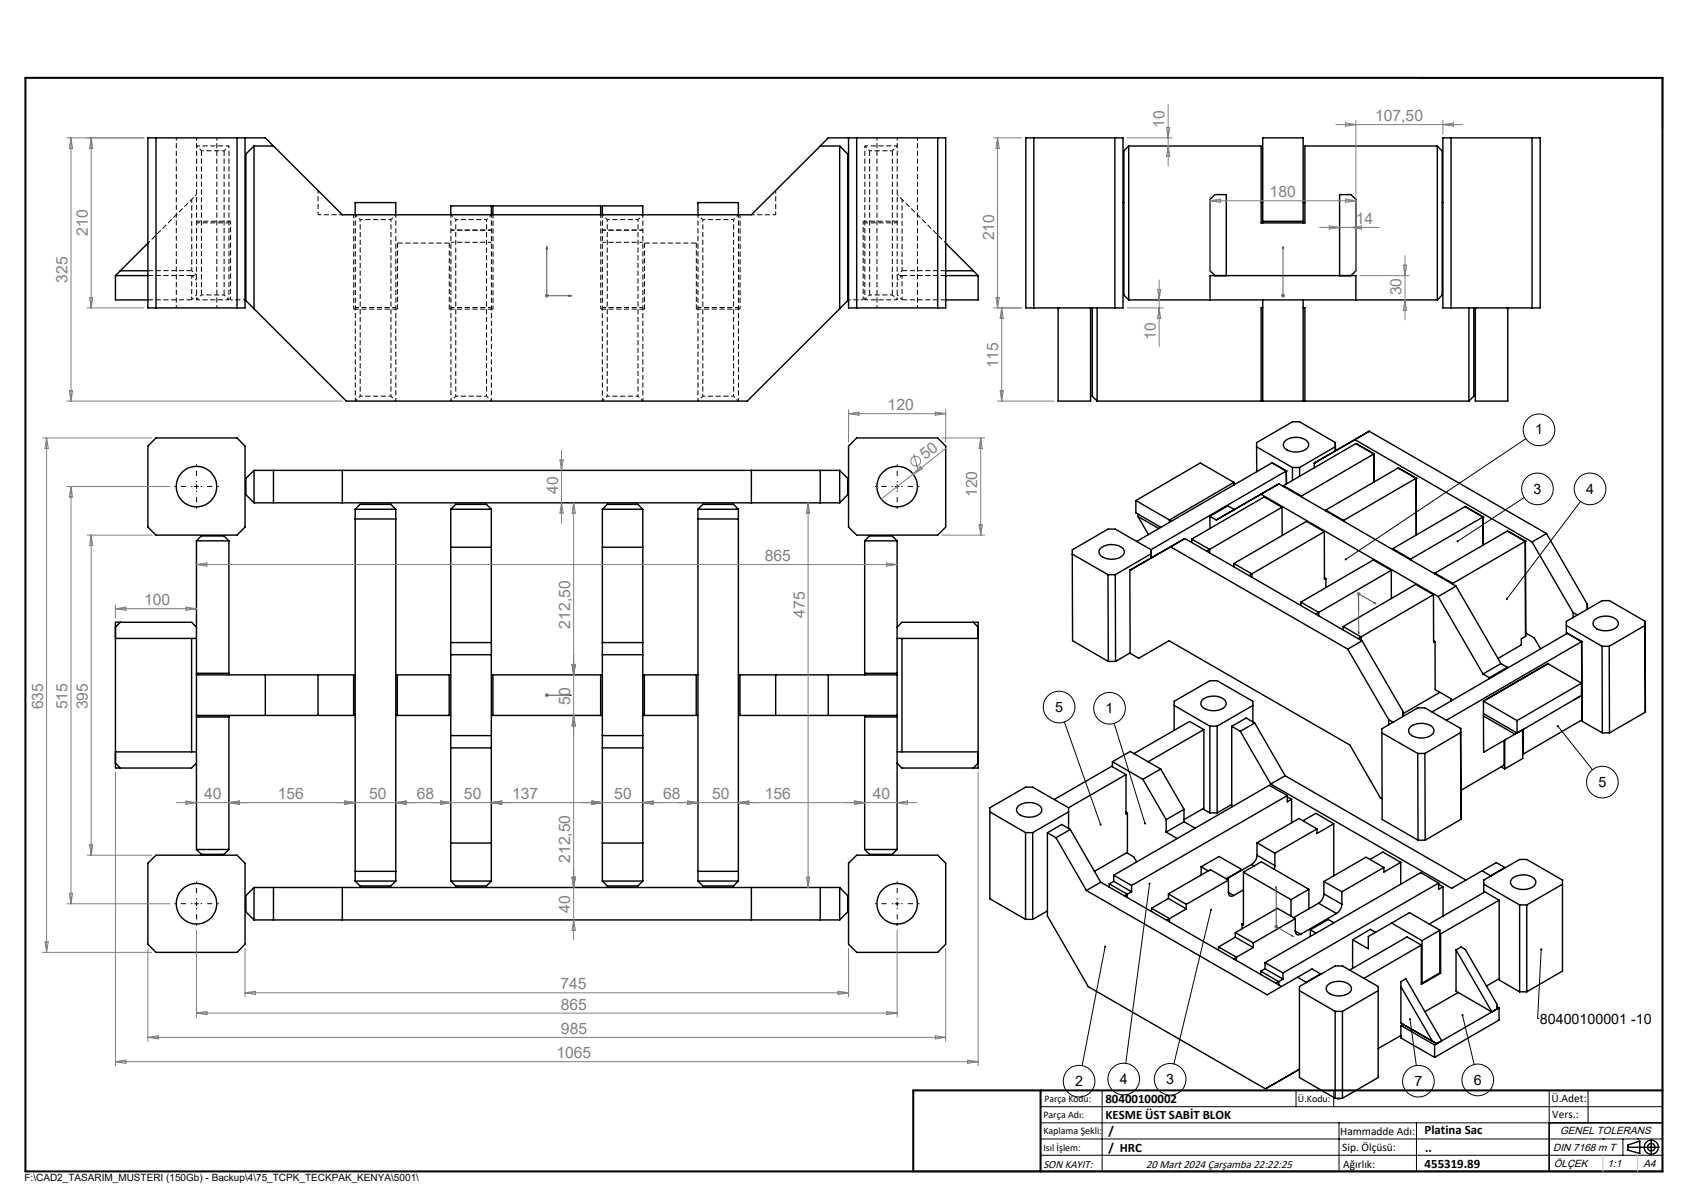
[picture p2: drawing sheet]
<svg xmlns="http://www.w3.org/2000/svg" width="420mm" height="297mm" viewBox="0 0 420 297" stroke-linecap="round" stroke-linejoin="round" font-family="sans-serif">
<g fill="none" stroke="#000" stroke-width=".35">
<path d="M350.2 19.2h60.3v12.6M38.5 34v42M58.5 34v42M60.5 34v42h-24v-42h29l19 19h101l17-16.9M62.7 36.1l-2 1.9v36.2M62.7 36.1v40.1M62.7 36.1h4.8M202.5 36.1h4.8M207.3 36.1l2 1.9v36.2M207.3 36.1v40.1M209.5 34v42h24v-42h-29l-2 2.1M211.5 34v42"/>
<path d="M231.5 34v42M253.3 34h24v42h-24zM255.3 34v42M275.3 34v42M278.7 36.1h32.7v18.9h10.8v-18.9h32.7M278.7 36.1l-1.2 1.1v35.6l1.2 1.2M278.7 36.1v37.9M354.9 36.1v37.9M354.9 36.1l1.2 1.1v35.6l-1.2 1.2M356.3 34h24v42h-24zM358.3 34v42M378.3 34v42"/>
<path d="M87.7 53v-3h10v3M111.3 53v-2.2h10v2.2M121.7 53v-2.2h26.6v2.2M148.7 53v-2.2h10v2.2M172.3 53v-3h10v3M277.3 50h.2M311.4 50h.4M311.8 55v-21h10v21M311.8 54.6h10M321.8 50h.4M356.1 50h.2M28.5 68v6h8"/>
<path d="M28.5 68h8M29.7 66.8h6.8M36.5 60l-8 8M60.5 74l.2 .2M60.7 74.2l24.8 24.8h99l22.8-22.8M209.3 74.2l-2 2M209.5 74l-.2 .2M233.5 66.8h6.8M233.5 60l8 8M233.5 68h8M241.5 68v6h-8M261.3 76v23h8v-23"/>
<path d="M261.5 76l-.2 .2M269.1 76l.2 .2M269.7 76v21.8l1.2 1.2M270.9 76v23M278.7 74h76.2M298.8 74v-6h36v6M300 68l-1.2-1.2v-17.6l1.2-1.2h2.8v20M311.8 75.9h-.4v23.1h-40.5M311.8 74v25h10v-25M321.8 75.9h.4v23.1h40.5M330.8 68v-20h2.8l1.2 1.2v17.6l-1.2 1.2M362.7 76v23"/>
<path d="M363.9 76v21.8l-1.2 1.2M364.3 76v23h8v-23M364.5 76l-.2 .2M372.1 76l.2 .2M36.5 110.1l2-2h20l2 2v20l-2 2h-20l-2-2zM62.7 116.1h144.6M62.7 116.1l-2 2v4l2 2M62.7 116.1v8M67.5 116.1v8M84.5 116.1v8M185.5 116.1v8M202.5 116.1v8"/>
<path d="M207.3 116.1l2 2v4l-2 2M207.3 116.1v8M209.5 110.1l2-2h20l2 2v20l-2 2h-20l-2-2zM304.7 119.1v.6M304.7 119.1l-16 9.3M304.7 119.1l-8.3-4.8-15.9 9.3M310.3 110.3l8.8 5.1M310.3 110.3v6.1M314.1 114.3l-33.4 19.4M314.1 114.3l3.5 2M314.1 114.3l1 .6M315.8 119.4l-15.5 9"/>
<path d="M315.8 119.4l-4.4 2.6 43.7 25.3M315.8 119.4l43.7 25.3M316.9 119.9l4.4 2.6M316.9 119.9v.2M317.1 109.1a4.2 4.2 0 0 1 5.9 .2 1.8 1.8 0 0 1-1.8 2.1 3.8 3.8 0 0 1-4.3-1.3v-.4zM317.6 116.3h.1M317.6 116.3l-33.4 19.4M317.6 116.3v3.2M319.1 115.4v3.2M319.1 115.4h1.8M320.9 115.4v2.2M324.5 114.3h.1"/>
<path d="M324.5 114.3v1.2M329.7 109.3v1M329.7 110.3l-8.8 5.1M329.7 109.3l-8.8-5.2h-1.8l-8.8 5.2v1M329.7 109.3v2v-1M334.8 109.5l4.4 2.6M334.8 109.5l-17.9 10.4M334.8 109.5l4.4 2.5M338.1 106.5l-13.6 7.8M338.1 106.5l-3.6 2 43.8 25.3M338.1 106.5l43.7 25.2M339.2 112.1l-17.9 10.4"/>
<path d="M339.2 112l.1 7M339.2 112v.1M345.2 115.5l4.5 2.6M345.2 115.5l-17.9 10.4M349.7 118.1h.1M349.7 118.1l-17.9 10.4M349.7 118.1v14M48.5 133.5h8M48.5 133.5l1.2-1.2h5.6l1.2 1.2M48.5 133.5v76.2M56.5 133.5v33.1M62.7 124.1h144.6"/>
<path d="M87.7 128.1h10M87.7 125.7v91.8M87.7 125.7h10M87.7 125.7l1.2-1.2h7.6l1.2 1.2M97.7 125.7v91.8M111.3 125.7h10M111.3 125.7l1.2-1.2h7.6l1.2 1.2M111.3 125.7v32.9M111.3 135.1h10M121.3 125.7v32.9M148.7 125.7h10M148.7 125.7l1.2-1.2h7.6l1.2 1.2"/>
<path d="M148.7 135.1h10M148.7 125.7v32.9M158.7 125.7v32.9M172.3 128.1h10M172.3 125.7h10M172.3 125.7l1.2-1.2h7.6l1.2 1.2M172.3 125.7v91.8M182.3 125.7v91.8M213.5 133.5h8M213.5 133.5l1.2-1.2h5.6l1.2 1.2M213.5 133.5v33.1M221.5 133.5v76.2"/>
<path d="M264.8 136.8l8.8 5.1M264.8 136.8v21.4l8.8 5.1M271.8 135.4a4.3 4.3 0 0 1 5.6 .2 1.56 1.56 0 0 1-1.4 2.2 3.9 3.9 0 0 1-4.6-1.2v-.6zM280.5 123.6l8.2 4.8M280.5 123.6v3l6.2 3.6M281 127.5l5.1 3M281 126.9v.6M281 127.5l2.6 4.5M284.2 135.7l-8.8-5.1h-1.8l-8.8 5.1v1.1M284.2 135.7v2.1M284.2 136.7l-8.8 5.2M288.7 128.4v.6"/>
<path d="M288.7 128.4l.6 .3M294.3 133.1l4.4 2.5M294.3 133.1v.8M298.7 135.6v.9M298.7 135.6l-.7 .5M298.7 127.5l4.5-2.6 1.6 .9-4.5 2.6M298.7 127.5l.1 3M298.7 127.5l1.6 .9M304.7 139.1v.8M304.7 139.1l4.4 2.6M316.5 125.2l.1 7M316.5 125.2l-17.8 10.4"/>
<path d="M316.5 125.2l-4.4-2.5-17.8 10.4M321.3 122.5v.2M327 131.3l-4.4-2.6-17.9 10.4M327 131.3v11.7l.4-.2M327 131.3l-17.9 10.4M327.3 125.9l4.5 2.6M327.3 125.9v.2M331.8 128.5v.2M343.9 135.5l4.4 2.5M343.9 135.5v.2M348.3 138v.3M361.8 125.1l4.4 2.5"/>
<path d="M361.8 125.1l-17.9 10.4M366.2 127.6h.1M366.2 127.6l-17.9 10.4M366.2 127.6v7M372.2 131.1l4.4 2.5M372.2 131.1l-17.9 10.4M372.2 131.1l1.1 .6M376.6 133.6h.1M376.6 133.6l-17.9 10.4M376.6 133.6l.1 23.5M378.3 133.8l10.1 17.4M381.8 131.7l-3.5 2.1"/>
<path d="M381.8 131.7l10.1 17.5v1.2M28.5 157.6h20M29.7 153.6l-1.2 1.2M47.3 157.6v28M48.5 154.8l-1.2-1.2h-18.8v36h18.8l1.2-1.2M111.3 158.6v3M111.3 158.6h10M121.3 158.6v3M148.7 158.6v3M148.7 158.6h10M158.7 158.6v3M221.5 154.8l1.2-1.2h18.8v36h-18.8l-1.2-1.2"/>
<path d="M221.5 157.6h20M222.7 157.6v28M240.3 153.6l1.2 1.2M273.6 141.9h1.8M273.6 141.9v21.4M275.4 141.9v21.4M279 140.8h.1M279 140.8v20.5l2.2 1.2 7.4-4.3 44.7 25.7 7.5 13.1 .5 .2M279 140.8l10-5.8 43.8 25.3M279 140.8l13.6-7.8 43.7 25.2M309.1 141.7v.8M309.1 141.7l-.7 .4"/>
<path d="M321.2 148.7l4.4 2.5M321.2 148.7v.8M325.6 151.2v.8M325.6 151.2l-.7 .4M327 142.6l.4 .2M327.4 142.8v2.3M331.6 154.7l4.5 2.5M331.6 154.7v.8M336.1 157.2l-.7 .5M336.1 157.2v.8M336.3 158.2l-3.5 2.1M336.3 158.2l10.1 17.4v1.3"/>
<path d="M343.5 140.8l-4.4-2.5-17.9 10.4M343.5 140.8l-17.9 10.4M343.5 140.8v7M353.9 146.8l-4.4-2.5-17.9 10.4M353.9 146.8l-17.8 10.4M353.9 146.8l.1 11.8 .3-.2M354 158.2l.3 .2M354.3 141.5l4.4 2.5M354.3 141.5v.2M354.3 158.4l.1 11.8 3.9 2.3v.6M355.1 147.3l11.1 19.1M358.7 144v.2"/>
<path d="M359.5 144.7l-4.4 2.6M359.5 144.7l11.1 19.1M376.7 156.2l2.1 1.3 1.6 2.7M376.7 157.1l-1.1 .6v1.5l-5.7 3.4M376.7 155.9v1.2M386.8 154.4l8.8 5.2M387 156.3l3.5 2.1M387 156.3l-33.4 19.5M388.4 151.2l1.1 .6M388.4 151.2v1.3M390.5 158.4h.1M390.5 158.4l-33.4 19.4"/>
<path d="M390.5 158.4l.1 19.3M393.7 153a4.2 4.2 0 0 1 5.8 .5 1.62 1.62 0 0 1-1.5 2 3.9 3.9 0 0 1-4.6-1.2v-.7zM395.6 159.6h1.7M395.6 159.6v21.3M397.3 159.6l.1 21.3M406.2 153.4l-8.9-5.1h-1.7l-8.8 5.1v3.1M406.2 153.4v1l-8.9 5.2M406.2 153.4l.1 22.4M48.5 177h8M48.5 166.2h8M48.5 176.6h39.2M48.5 166.6h39.2"/>
<path d="M56.5 176.6v33.1M65.5 166.6v10M78.5 166.6v10M87.3 166.6v10M97.7 176.6h13.6M97.7 166.6h13.6M98.1 166.6v10M110.9 166.6v10M111.3 161.6v20M111.3 161.6h10M121.3 161.6v20M121.3 176.6h27.4"/>
<path d="M121.3 166.6h27.4M121.7 166.6v10M148.3 166.6v10M148.7 161.6h10M148.7 161.6v20M158.7 161.6v20M158.7 176.6h13.6M158.7 166.6h13.6M159.1 166.6v10M171.9 166.6v10M182.3 176.6h39.2M182.3 166.6h39.2"/>
<path d="M182.7 166.6v10M191.5 166.6v10M204.5 166.6v10M213.5 176.6v33.1M213.5 177h8M213.5 166.2h8M273.6 163.3h1.8M279 161.2l-3.6 2.1M289.9 174.2l8.8 5.1M296.9 172.8a4.2 4.2 0 0 1 5.7 .4 1.78 1.78 0 0 1-1.8 2.1 3.6 3.6 0 0 1-4.3-1.5l.1-.6zM298.7 179.3h1.8M298.7 179.3v21.4"/>
<path d="M300.5 179.3v21.4M304.1 179.3v19.9M304.1 179.3l2.1 1.2M309.4 178.3v-5.2l-8.9-5h-1.8l-8.8 5v7.2M309.4 174.2l-8.9 5.1M309.8 178.5l-3.6 2M309.8 178.5l7.5 13M309.8 178.5l-2.1-1.2-3.6 2M332.8 160.3l10.1 17.4M342.9 177.7l1.1 .6M342.9 177.7v1.2M348.2 179.5a4.3 4.3 0 0 1 5.6 .2 1.55 1.55 0 0 1-1.3 2.3 4 4 0 0 1-4.6-1.2l-.1-.7z"/>
<path d="M355.5 170.9l-9.1 5.3M360.6 179.8l-8.8-5h-1.7l-8.9 5.1v1M360.6 179.8v1.1l-8.8 5.1M360.6 179.8l.1 22.5M366.2 166.4l1.6 .9M366.3 173.1h.1M366.3 176.8l7.8 4.5M366.3 173.1v3.7M366.3 176.8v8.9l7.8-4.4M366.3 173.1l8.3 4.8M366.3 176.2l8.3 4.8M367.8 167.3v.2"/>
<path d="M370.6 163.8l-4.4 2.6M370.6 163.8l1.6 .9M372.2 164.7l-4.4 2.6M372.2 164.7v.3M374.6 177.9v3.1M376.3 179.9l-1.2 .8M382.2 163.9l-15.9 9.2M382.2 163.9l8.3 4.8M382.2 163.9l-1.1 .6M390 172l-1.3 .8M390.3 177.9l5.3 3M390.5 168.7l-15.9 9.2"/>
<path d="M390.5 168.7v3l-15.9 9.3M390.6 177.7l-14.5 8.5M390.6 176.5v1.2M406.3 175.8l-8.9 5.1M406.3 174.8v1M28.5 185.6h20M28.5 188.4l1.2 1.2M111.3 181.6v3M111.3 184.6h10M111.3 184.6v32.9M111.3 181.6h10M121.3 181.6v3"/>
<path d="M121.3 184.6v32.9M148.7 181.6v3M148.7 184.6h10M148.7 181.6h10M148.7 184.6v32.9M158.7 181.6v3M158.7 184.6v32.9M221.5 185.6h20M241.5 188.4l-1.2 1.2M251.4 199a4.5 4.5 0 0 1 5.6 .3 1.42 1.42 0 0 1-1 2.1 4.1 4.1 0 0 1-5-1.1v-.7zM263.8 199.4l-8.8-5.1h-1.8l-8.8 5.1v22.5l8.8 5.1M263.8 199.4v5.1"/>
<path d="M274.7 188.1v1.2M274.7 188.1l7.5 4.3M274.7 188.1l4.4-2.6 7.5 4.4M278 191.2v9.7l.4-.2M278 191.2l-14.2 8.2M278 191.2l-3.5-2-14.2 8.2M282.2 192.4l5.7 9.9M286.6 189.9l-4.4 2.5M286.6 189.9l5.7 9.9M292.3 199.8l-4.4 2.5M292.3 199.8v3.1M297 199.7l1.7 1"/>
<path d="M297.3 180.1l-13.8 8M297.3 180.1v19.4l-5 2.8M297.3 180.1l-3.6-2-13.7 8M304.1 198.6l-3.6 2.1M306.2 180.5l7.6 13.1M313.8 193.6l44.6 25.7 7.5-4.3M317.3 191.5l-3.5 2.1M317.3 191.5l44.6 25.8M317.9 196.4l-38.5 22.2M317.9 196.4v1.5l1-.6M317.9 196.4l-4.5-2.5-38.4 22.2M317.9 196.7l1 .6"/>
<path d="M318.9 197.3v5.9M341.2 180.9l8.9 5.1M341.2 180.9l.1 21.4 8.8 5.1M350.1 186v21.4M350.1 186h1.7M351.8 186l.1 21.4M370.7 189.3l.8 .5M371.4 182.8v6.1l-10.7 6.2M371.5 182.7v7.1M374.6 181l-.5 .3M376 186.1l.1 .1M376 180.2v7.1l-4.5 2.5"/>
<path d="M376.1 180.1v6.1M395.6 180.9h1.8M36.5 213.1l2-2h20l2 2v20l-2 2h-20l-2-2zM48.5 209.7h8M48.5 209.7l1.2 1.2h5.6l1.2-1.2M62.7 219.1l-2 2v4l2 2M62.7 219.1v8M62.7 219.1h144.6M67.5 219.1v8M84.5 219.1v8M87.7 215.1h10M87.7 217.5h10"/>
<path d="M87.7 217.5l1.2 1.2h7.6l1.2-1.2M111.3 217.5h10M111.3 217.5l1.2 1.2h7.6l1.2-1.2M111.3 208.1h10M148.7 217.5h10M148.7 217.5l1.2 1.2h7.6l1.2-1.2M148.7 208.1h10M172.3 215.1h10M172.3 217.5h10M172.3 217.5l1.2 1.2h7.6l1.2-1.2M185.5 219.1v8M202.5 219.1v8"/>
<path d="M207.3 219.1l2 2v4l-2 2M207.3 219.1v8M209.5 213.1l2-2h20l2 2v20l-2 2h-20l-2-2zM213.5 209.7h8M213.5 209.7l1.2 1.2h5.6l1.2-1.2M244.4 200.4l8.8 5.2M253.2 205.6h1.8M253.2 205.6v21.4M255 205.6v21.4M258.6 205.6v20.5l10.1 17.5 43.8 25.2M258.6 205.6l2.1 1.2M260.7 206.8l7.6 13"/>
<path d="M263.8 200.4l-8.8 5.2M264.3 204.8l-3.6 2M264.3 204.8l7.5 13M264.3 204.8l-2.2-1.3-3.5 2.1M268.3 219.8l44.6 25.8 7.5-4.3M271.8 217.8l-3.5 2M271.8 217.8l44.6 25.8M273.9 218.2l4.4 2.6M273.9 218.2v.8M275 216.1v1.5M275 216.1l4.4 2.5M275 217.6l4.4 2.6"/>
<path d="M275 217.6l-1.1 .6M278 200.5l.4 .2M278.4 210.4l-8.2 4.7M278.4 200.7v9.9l1.6 1 .7 1.2M279.4 218.6v1.6M287.9 202.3v3.1M287.9 205.4l2.8 1.6M292.3 202.9l-4.4 2.5M292.3 202.9l2.8 1.6M296.6 214v2M296.6 214l1.7 1M296.6 214l4.4-2.5 5.7 3.2"/>
<path d="M298.7 200.7h1.8M303.3 217.3l-10.4 6M303.3 217.3v3M303.3 217.3l-4.4-2.6-10.4 6M306.7 214.7v.1M306.7 214.7l-3.9 2.3M307 219.7l-2.4 1.4M307 215.3v13l-.3-.2M307 215.3l11.8 6.8M307 215.3l4.4-2.5 11.8 6.8M309 213.4l-6.1 3.6M309 213.4l.7 .4"/>
<path d="M310.4 211.1a2.89 2.89 0 0 1-1.4 2.3M310.4 208.1l4.4 2.5M310.4 211.1l4.4 2.6M310.4 208.1v3M314.8 213.7l-.2 .9M314.8 210.6v3.1M321.7 202.6l3.2-1.8 4.4 2.6M323.2 219.6l-4.4 2.5M323.2 219.6v4.8M325.2 204.6l-10.4 6M325.2 204.6l-4.5-2.5-10.3 6M326.9 217.6l4.4 2.6"/>
<path d="M326.9 217.6v3.1M329.3 203.4l-4.1 2.4v-1.2M329.3 203.4v12.8M338.2 212.2l3.3-1.8 4.4 2.5M341.7 214.2l-4.4-2.6-10.4 6M341.7 214.2l-10.4 6M345.9 212.9l-4.2 2.4v-1.1M345.9 212.9v5.4M350.1 207.4h1.8M355.2 218l-38.4 22.2M355.2 218v1.5l1.1-.6M355.2 218l-4.4-2.6-38.5 22.3"/>
<path d="M355.2 218.3l1.1 .6M356.3 218.9v7.3M360.7 202.3l-8.8 5.1M360.7 201.3v1M365.9 215l2.2 1.2M366.4 218.3l8.8 5.1M368.1 216.2v.1M371.6 214.2l-3.5 2M371.6 214.2v.1M371.6 214.2l-2.1-1.2-3.6 2M373.2 217.1a4.2 4.2 0 0 1 5.9 .2 1.8 1.8 0 0 1-1.8 2.2 4.2 4.2 0 0 1-4.2-1.1l-.1-.7zM385.8 218.3l-8.8 5.1"/>
<path d="M62.7 227.1h144.6M253.2 227h1.8M258.6 224.9l-3.6 2.1M278.3 220.8v.8M278.3 220.8l-.7 .4M279.4 220.2l-1.1 .6M284.3 224.2v.8M284.3 224.2l4.4 2.6M288.5 221.8l4.4 2.6M288.5 221.8l-4.2 2.4M288.5 220.7v1.1M288.5 220.7l4.4 2.6"/>
<path d="M288.7 226.8v.8M288.7 226.8l-.7 .4M292.9 224.4l-4.2 2.4M292.9 223.3v1.1M300.9 233.8l4.4 2.5M300.9 233.8v.8M303.3 220.3a.79 .79 0 0 0 .4 .9 .79 .79 0 0 0 .9-.1M303.3 220.3l1.3 .8M305 231.4l4.5 2.5M305 231.4l-4.1 2.4M305 230.3v1.1M305 230.3l4.5 2.5"/>
<path d="M305.3 236.3v.8M305.3 236.3l-.7 .4M306.7 228.1v1.2M307 227.9l-.3 .2M309.5 233.9l-4.2 2.4M309.5 232.8v1.1M311.3 239.8l4.4 2.6M311.3 239.8v.8M312.3 237.7v1.5M312.3 237.7l4.5 2.5M312.3 239.2l4.5 2.5M312.3 239.2l-1 .6"/>
<path d="M318.8 222.1v4.1M319.8 229.9a.83 .83 0 0 0 .4 .8 .83 .83 0 0 0 1-.1M319.8 226.8l-4.4-2.5-10.4 6M319.8 226.8l-10.3 6M319.8 226.8v3.1M319.8 229.9l1.4 .7M323.5 229.5v1.7M323.5 229.5l1.4 .9M325.6 223l4.4 2.5M325.6 223l-6.2 3.6M326.9 220.7a2.98 2.98 0 0 1-1.3 2.3M326.9 220.7l4.4 2.5"/>
<path d="M329.4 227.8l-1.4-.8-4.5 2.5M330 225.5l-8.8 5.1M331.3 223.2a2.89 2.89 0 0 1-1.3 2.3M331.3 220.2v3M334 232v7M339.6 230.2l-1.2-.8-4.4 2.6M343.6 227.9l-5.7 3.3v3l-3.9-2.2M343.6 227.9l7.5 4.3M343.6 227.9l4.4-2.6 7.5 4.4M350.9 233.3l-14.1 8.2M350.9 233.3v9.7l4.8-2.7M350.9 233.3l-3.5-2-14.2 8.2"/>
<path d="M351.1 232.2v10.5M355.5 230.5l.2 .1M355.5 229.7l-4.4 2.5M355.5 229.7v10.5M355.7 230.6v9.7M359.5 234.5v10.2l8.9 5.1M359.5 234.5l8.9 15.3M359.5 234.5l1.3-.7 1 .6 7.8 13.5v1.2l-1.2 .7M366.4 220.3v-3l8.8-5.1h1.8l8.8 5.1v22.4l-8.8 5.2M370.2 222.2l-14.5 8.4M370.2 222.2v19.4l-3.2 1.8M370.2 222.2l-3.6-2-13.7 7.9"/>
<path d="M375.2 223.4h1.8M375.2 223.4v21.5M377 223.4v21.5M315.7 242.4v.8M315.7 242.4l-.7 .3M316.8 240.2v1.5M316.8 241.7l-1.1 .7M320.4 241.3l2.1 1.2M320.9 244.6l8.8 5.1M322.5 242.5v.1M322.5 242.5h.1M326.1 240.4l-3.6 2.1"/>
<path d="M326.1 240.4v.2M326.1 240.4l-2.1-1.2-3.6 2.1M327.9 243.2a4.2 4.2 0 0 1 5.7 .4 1.78 1.78 0 0 1-1.8 2.1 3.6 3.6 0 0 1-4.4-1.5l.2-.6zM329.7 249.7h1.8M329.7 249.7v21.4M331.5 249.7v21.4M340.3 244.6l-8.8 5.1M345.9 252.6h.1M345.9 255.7l-5.6 3.2M345.9 252.6v-10.2l1.2-.8 8.9 15.4-1.2 .7M345.9 253.2v3.1l8.3 4.8M345.9 243.6l7.8 13.5 1.1 .6"/>
<path d="M345.9 252.6l8.9 5.1M345.9 253.2l8.3 4.8M346.4 252.9l-.5 .3M350.9 242.6l.2 .1M354.2 258v3.1M355.5 240.2l.2 .1M355.5 240.2l-4.4 2.5M360 245l-8.2 4.8M369.6 248.5l.5 .3M369.9 241.8l5.3 3.1M370.1 248.8v3l-15.9 9.3M370.1 248.8l-15.9 9.2"/>
<path d="M375.2 244.9h1.8M312.5 268.8l8.4-4.8zM329.7 271.1l-8.8-5.1v-22.4l8.8-5.1h1.8l8.8 5.1v22.4l-8.8 5.1M329.7 271.1h1.8M410.5 277.2h-28v12M225.5 289.2h185M402 283.2h7.7M402 282.7l2.9-1v3.1l-2.9-.9zM407.7 281.3v3.8"/>
<circle cx="48.5" cy="120.1" r="5"/>
<circle cx="221.5" cy="120.1" r="5"/>
<circle cx="48.5" cy="223.1" r="5"/>
<circle cx="221.5" cy="223.1" r="5"/>
<circle cx="407.7" cy="283.2" r=".93"/>
<circle cx="407.7" cy="283.2" r="1.74"/>
</g>
<g fill="none" stroke="#000" stroke-width=".25" stroke-dasharray="1.3 .6" stroke-dashoffset=".7" stroke-linecap="butt">
<path d="M55.3 37.2h-5.6M56.5 36v38M220.3 37.2h-5.6M221.5 36v38M88.9 54.2v43.6M112.5 54.2v43.6M149.9 54.2v43.6M173.5 54.2v43.6M48.5 74v-38M49.7 72.8h5.6M60.5 74h-3.6M213.1 74h-3.6"/>
<path d="M213.5 74v-38M214.7 72.8h5.6M96.5 97.8v-43.6M120.1 97.8v-43.6M157.5 97.8v-43.6M181.1 97.8v-43.6"/>
</g>
<g fill="none" stroke="#000" stroke-width=".25" stroke-dasharray="1.3 .6" stroke-dashoffset=".8" stroke-linecap="butt">
<path d="M48.5 36l1.2 1.2M56.5 36l-1.2 1.2M214.7 37.2l-1.2-1.2M221.5 36l-1.2 1.2M48.5 48l-1.2 1.2M88.9 54.2l-1.2-1.2M97.7 53l-1.2 1.2M112.5 54.2l-1.2-1.2M120.1 54.2l1.2-1.2M148.7 53l1.2 1.2M158.7 53l-1.2 1.2M172.3 53l1.2 1.2"/>
<path d="M181.1 54.2l1.2-1.2M221.5 48l1.2 1.2M47.3 66.8l1.2 1.2M48.5 72.8l-1.2 1.2M48.5 69.2l-1.2-1.2M49.7 72.8l-1.2 1.2M55.3 72.8l1.2 1.2M214.7 72.8l-1.2 1.2M221.5 74l-1.2-1.2M221.5 72.8l1.2 1.2M221.5 69.2l1.2-1.2M222.7 66.8l-1.2 1.2"/>
<path d="M88.9 97.8l-1.2 1.2M97.7 99l-1.2-1.2M111.3 99l1.2-1.2M121.3 99l-1.2-1.2M149.9 97.8l-1.2 1.2M157.5 97.8l1.2 1.2M172.3 99l1.2-1.2M181.1 97.8l1.2 1.2"/>
</g>
<g fill="none" stroke="#000" stroke-width=".25" stroke-dasharray="1.3 .6" stroke-linecap="butt">
<path d="M49.7 37.2v35.6M214.7 37.2v35.6M36.5 68h10.8M36.5 74h10.8M47.3 66.8h-10.8M55.3 72.8v-35.6M87.3 76.3h10.8M110.9 76.3h10.8M148.3 76.3h10.8M171.9 76.3h10.8M220.3 72.8v-35.6M222.7 66.8h10.8"/>
<path d="M233.5 68h-10.8M233.5 74h-10.8"/>
</g>
<g fill="none" stroke="#000" stroke-width=".25" stroke-dasharray="1.3 .6" stroke-dashoffset=".4" stroke-linecap="butt">
<path d="M48.5 36h8M213.5 36h8M47.3 49.2v17.6M56.5 55h-8M111.3 59.8h10M111.3 56.8h10M121.3 56.8h-10M148.3 53v23.3M148.7 59.8h10M148.7 56.8h10M158.7 56.8h-10M213.5 55h8"/>
<path d="M222.7 49.2v17.6M56.5 74h-8M87.3 76.3v-23.3M97.7 75.9h-10M121.3 75.9h-10M121.7 76.3v-23.3M158.7 75.9h-10M182.3 75.9h-10M182.7 76.3v-23.3M221.5 74h-8"/>
</g>
<g fill="none" stroke="#000" stroke-width=".25" stroke-dasharray="1.3 .6" stroke-dashoffset=".5" stroke-linecap="butt">
<path d="M78.5 53v-6M84.5 53h-6M97.7 53v46M121.3 53v46M158.7 53v46M182.3 53v46M191.5 53h-6M191.5 47v6M213.1 54.6v19.4M47.3 74v-6M56.9 74v-19.4M222.7 74v-6"/>
<path d="M87.7 99v-46M111.3 99v-46M148.7 99v-46M172.3 99v-46"/>
</g>
<g fill="none" stroke="#000" stroke-width=".25" stroke-dasharray="1.3 .6" stroke-dashoffset=".6" stroke-linecap="butt">
<path d="M43.5 34v42M48.5 36v-2M216.5 34v42M221.5 36v-2M96.5 54.2h-7.6M120.1 54.2h-7.6M157.5 54.2h-7.6M181.1 54.2h-7.6M36.5 60l10.8-10.8M47.3 68h1.2M53.5 76v-42M222.7 68h-1.2"/>
<path d="M226.5 76v-42M233.5 60l-10.8-10.8M88.9 97.8h7.6M112.5 97.8h7.6M149.9 97.8h7.6M173.5 97.8h7.6"/>
</g>
<path d="M56.9 54.6h-8.4M221.5 54.6h-8.4" fill="none" stroke="#000" stroke-width=".25" stroke-dasharray="1.3 .6" stroke-dashoffset=".2" stroke-linecap="butt"/>
<path d="M98.1 76.3v-16.3M110.9 60v16.3M159.1 76.3v-16.3M171.9 60v16.3" fill="none" stroke="#000" stroke-width=".25" stroke-dasharray="1.3 .6" stroke-dashoffset=".1" stroke-linecap="butt"/>
<path d="M110.9 60h-12.8M171.9 60h-12.8" fill="none" stroke="#000" stroke-width=".25" stroke-dasharray="1.3 .6" stroke-dashoffset="-.1" stroke-linecap="butt"/>
<g fill="none" stroke="#808080" stroke-width=".25">
<path d="M134.5 73h1M134.7 72.7l.7 .7M135 72.5v1.1M135.4 72.7l-.7 .7M316.3 73h1M316.4 72.7l.7 .7M316.8 72.5v1.1M317.1 72.7l-.7 .7M225.6 112.1l1 3.6M335 146.6h1M335.1 146.3l.7 .7M335.5 146.1v1"/>
<path d="M335.8 146.3l-.7 .7M134.5 171.6h1M134.7 171.3l.7 .7M135 171.1v1M135.4 171.3l-.7 .7M314.6 228.8h1M314.7 228.4l.8 .7M315.1 228.3v1M315.5 228.4l-.8 .7"/>
<circle cx="226.1" cy="113.9" r="1.22"/>
</g>
<g fill="none" stroke="#000" stroke-width=".25">
<path d="M48.5 119.6v1M221.5 119.6v1M376.8 108.3l-44.5 29.8M48 120.1h1M221 120.1h1M376.3 122.8l-16.4 10.9M390.2 123.8l-18.1 24M262.8 178.3l8.9 25.2M275.1 178.6l7.6 24.7M384.6 179.2l8.6 10.8M283.8 218.2l-5.8 44.3M48 223.1h1"/>
<path d="M48.5 222.6v1M221 223.1h1M221.5 222.6v1M272.9 233.7l-5.7 29.4M299 224.6l-9.2 38.1M380.5 234.4l-.8 17.1M348.2 251.6l1.5 11.5M361.1 250.6l2.9 12.2M379.7 251.5h.1M256.9 273.2h153.6M256.9 277.2h153.6M272.1 269.2v20"/>
<path d="M320 269.2v4M329.3 269.2v4M330.6 277.2v12M349.7 277.2v12M382.5 269.2v20M392.1 269.2v8M256.9 281.2h153.6M256.9 285.2h153.6M395.8 281.2h.1M400.7 281.2v4M404.4 281.2h.1"/>
<circle cx="380" cy="106.1" r="3.9"/>
<circle cx="379.6" cy="120.7" r="3.9"/>
<circle cx="392.6" cy="120.7" r="3.9"/>
<circle cx="261.5" cy="174.6" r="3.9"/>
<circle cx="274" cy="174.9" r="3.9"/>
<circle cx="395.7" cy="193.1" r="3.9"/>
<circle cx="266.4" cy="266.9" r="3.9"/>
<circle cx="277.4" cy="266.4" r="3.9"/>
<circle cx="288.9" cy="266.5" r="3.9"/>
<circle cx="350.2" cy="266.9" r="3.9"/>
<circle cx="364.9" cy="266.6" r="3.9"/>
</g>
<g fill="none" stroke="#00f" stroke-width=".25">
<path d="M135 60.9l.2 .6h-.3zM135 60.9v12.1h6.1M140.5 72.9l.6 .1-.6 .2zM316.8 72.9v.3zM316.8 60.9v.6v-.6M316.8 73h.1M316.8 60.9v12.1M335.4 156l.2 .1-.1 .4zM339.3 148.7l.5 .4-.5-.1zM339.8 149.1l-4.3-2.5v9.9M134.9 171.6h.3zM135 171.6h.1"/>
<path d="M135 171.6h6.1M141.1 171.6h-.6h.6M315.1 218.9l.1 .5-.2-.1zM315.1 218.9v9.9l4.3 2.4M319 230.9l.4 .3-.4-.1z"/>
</g>
<g fill="none" stroke="#000" stroke-width=".25" stroke-dasharray="15.2 1.3 1.3 1.3" stroke-dashoffset="14.9" stroke-linecap="butt">
<path d="M48.5 119.1v-4.5M221.5 119.1v-4.5M47.5 120.1h-4.5M48.5 121.1v4.5M49.5 120.1h4.5M220.5 120.1h-4.5M221.5 121.1v4.5M222.5 120.1h4.5M47.5 223.1h-4.5M48.5 222.1v-4.5M48.5 224.1v4.5M49.5 223.1h4.5"/>
<path d="M220.5 223.1h-4.5M221.5 222.1v-4.5M221.5 224.1v4.5M222.5 223.1h4.5"/>
</g>
<path d="M6.3 19.2h404.2v270h-404.2zM256.9 269.2v20M410.5 269.2h-185v20" fill="none" stroke="#000" stroke-width=".5"/>
<path d="M395.8 285.2v4M404.4 285.2v4" fill="none" stroke="#c0c0c0" stroke-width=".25"/>
<circle cx="392.1" cy="281.2" r=".17" fill="#c0c0c0"/>
<g fill="none" stroke="#808080" stroke-width=".25">
<path d="M16.5 34h19M17.5 34v65M17.5 34l.4 2.6h-.8zM22.5 34l.4 2.6h-.8zM22.5 34v42M245.3 34h7M246.3 34l.4 2.6h-.8zM246.3 34v42M278.3 34h11.1M288 31.5h.8l-.4 2.5zM288.4 25.8v15.2M288.4 36.1l.4 2.5h-.8z"/>
<path d="M329.8 30.8h31.4M332.2 30.3l2.6 .5-2.6 .3zM334.8 29.7v18.5M356.3 29.7v3.4M356.3 30.8l2.5-.5v.8zM298.8 48.5v18.5M298.8 49.6h36M298.8 49.6l2.5-.5v.8zM325.8 56.2h14.8M328.2 55.8l2.6 .4-2.6 .3zM332.2 49.1l2.6 .5-2.6 .3zM333.6 56.2l2.6-.4v.7z"/>
<path d="M334.8 48.5v18.5M21.5 76h14M22.1 73.5h.8l-.4 2.5zM245.3 76h7M245.9 73.5h.8l-.4 2.5zM247.3 76v23M247.3 76l.4 2.6h-.8zM278.3 76h8.9M285.8 71.5h.8l-.4 2.5zM286.2 76l.4 2.6h-.8zM286.2 69.1v16.4M335.8 68h12.1"/>
<path d="M346.5 65.5h.8l-.4 2.5zM346.9 63.1v15.9M346.9 74l.4 2.6h-.8zM16.5 99h68M17.1 96.5h.8l-.4 2.5zM246.3 99h14M246.9 96.5h.8l-.4 2.5zM10.5 108.1h27M11.5 108.1v127M11.5 108.1l.4 2.6h-.8zM138.3 113.6h.8l-.5 2.5zM138.6 111.2v17.9"/>
<path d="M209.5 101.1v8M209.5 102.1h24M209.5 102.1l2.6-.4v.8zM225.5 117l-7.9 6.2M227.2 115.1l.5 .7-2.2 1.2zM231 101.7l2.5 .4-2.5 .4zM232.5 108.1h10.6M233.5 101.1v8M233.6 110.7l-8.1 6.3M242.1 108.1l.4 2.6h-.7zM242.1 108.1v24M16.5 120.1h25.5"/>
<path d="M17.5 120.1v103M17.5 120.1l.4 2.6h-.8zM21.5 132.1h16M22.5 132.1v79M22.5 132.1l.4 2.6h-.8zM48.5 139.4h173M48.5 139.4l2.6-.4v.8zM138.6 124.1l.5 2.6h-.8zM141.6 124.1v108M141.6 124.1l.5 2.6h-.8zM199.5 124.1l.4 2.6h-.8zM199.5 124.1v95"/>
<path d="M218.9 139l2.6 .4-2.6 .4zM232.5 132.1h10.6M241.8 129.6h.7l-.4 2.5zM28.5 149.3v3.3M28.5 150.3h20M28.5 150.3l2.6-.4v.8zM45.9 149.9l2.6 .4-2.6 .4zM141.3 164h.8l-.5 2.6zM141.6 176.6l.5 2.6h-.8zM28.5 190.6v72.5M43.6 198.2h182.8M45.9 197.8l2.6 .4-2.6 .4z"/>
<path d="M56.5 198.2l2.6-.4v.8zM85.2 197.8l2.5 .4-2.5 .4zM97.7 198.2l2.6-.4v.8zM108.8 197.8l2.5 .4-2.5 .4zM121.3 198.2l2.6-.4v.8zM146.2 197.8l2.5 .4-2.5 .4zM158.7 198.2l2.6-.4v.8zM169.8 197.8l2.5 .4-2.5 .4zM182.3 198.2l2.6-.4v.8zM211 197.8l2.5 .4-2.5 .4zM221.5 198.2l2.6-.4v.8zM241.5 190.6v72.5"/>
<path d="M21.5 211.1h16M22.1 208.6h.8l-.4 2.5zM141.3 216.6h.8l-.5 2.5zM199.1 216.6h.8l-.4 2.5zM10.5 235.1h27M11.1 232.5h.8l-.4 2.6zM16.5 223.1h25.5M17.1 220.6h.8l-.4 2.5zM36.5 234.1v23M48.5 229.6v21.5M60.5 234.1v12M141.6 227.1l.5 2.6h-.8z"/>
<path d="M209.5 234.1v12M221.5 229.6v21.5M233.5 234.1v23M36.5 256.1h197M36.5 256.1l2.6-.4v.8zM48.5 250.1l2.6-.4v.8zM48.5 250.1h173M60.5 245.1h149M60.5 245.1l2.6-.4v.8zM206.9 244.7l2.6 .4-2.6 .4zM218.9 249.7l2.6 .4-2.6 .4zM231 255.7l2.5 .4-2.5 .4z"/>
<path d="M28.5 262.1l2.6-.4v.8zM28.5 262.1h213M238.9 261.7l2.6 .4-2.6 .4z"/>
</g>
<path d="M282.6 203.1l-.1 .4h.3l-.1-.2 .2 .2 .1-.3zM271.5 203.4l.1 .4h.3l-.2-.3 .3 .2-.1-.4zM298.8 224.5a.27 .27 0 0 0 0 .4 .27 .27 0 0 0 .4-.1 .27 .27 0 0 0-.1-.4l-.1 .2 .1-.2zM272.7 233.5a.25 .25 0 0 0 0 .4 .25 .25 0 0 0 .4-.1 .25 .25 0 0 0-.2-.3v.2v-.2zM283.7 218a.26 .26 0 0 0-.1 .4 .26 .26 0 0 0 .4-.1 .26 .26 0 0 0-.1-.4l-.1 .3 .1-.3zM360.9 250.4a.27 .27 0 0 0 .1 .5 .27 .27 0 0 0 .4-.3 .27 .27 0 0 0-.4-.2l.1 .2-.1-.2zM348 251.4a.27 .27 0 0 0 0 .5 .27 .27 0 0 0 .4-.2 .27 .27 0 0 0-.3-.3l.1 .2-.1-.2zM380.4 234.2a.25 .25 0 0 0 0 .4 .25 .25 0 0 0 .4-.1 .25 .25 0 0 0-.2-.4l-.1 .3 .1-.3zM371.9 147.6v.4l.2-.2-.2 .3h.3l.1-.4zM359.7 133.5v.3l.2-.1-.2 .1a.28 .28 0 0 0 .4 .1 .28 .28 0 0 0 0-.4 .28 .28 0 0 0-.4 0zM384.5 179l.1 .2-.1-.1a.27 .27 0 0 0 .1 .4 .27 .27 0 0 0 .4-.3 .27 .27 0 0 0-.5-.2zM332.1 137.9v.4l.2-.2-.2 .2a.26 .26 0 0 0 .3 0 .26 .26 0 0 0 .1-.4 .26 .26 0 0 0-.4 0z" fill="#000"/>
<g fill="#00f">
<path d="M140.5 171.6h.6zM134.9 171.6h.3z"/>
<path d="M339.3 148.7v.3l.5 .1zM335.4 156l.1 .5 .1-.4z"/>
<path d="M140.5 72.9l.6 .1-.6 .2zM135 60.9l.2 .6h-.3zM319 230.9l.4 .3-.4-.1zM315.1 218.9l.1 .5-.2-.1z"/>
<path d="M316.8 72.9v.3zM316.8 60.9v.6z"/>
</g>
<g font-size="3.9" fill="#808080">
<text x="339.5" y="29.9">107,50</text>
<text x="287.6" y="31.7" transform="rotate(-90 287.6 31.7)">10</text>
<text x="313.5" y="48.7">180</text>
<text x="21.7" y="58.2" transform="rotate(-90 21.7 58.2)">210</text>
<text x="245.5" y="59.4" transform="rotate(-90 245.5 59.4)">210</text>
<text x="334.7" y="55.3">14</text>
<text x="16.7" y="69.7" transform="rotate(-90 16.7 69.7)">325</text>
<text x="346.1" y="72.9" transform="rotate(-90 346.1 72.9)">30</text>
<text x="285.4" y="84" transform="rotate(-90 285.4 84)">10</text>
<text x="246.5" y="90.9" transform="rotate(-90 246.5 90.9)">115</text>
<text x="219.2" y="101.2">120</text>
<text x="228.5" y="113.6" transform="rotate(-38 228.5 113.6)">50</text>
<text x="137.8" y="121.8" transform="rotate(-90 137.8 121.8)">40</text>
<text x="241.3" y="122.7" transform="rotate(-90 241.3 122.7)">120</text>
<text x="188.8" y="138.5">865</text>
<text x="35.6" y="149.4">100</text>
<text x="140.8" y="155.2" transform="rotate(-90 140.8 155.2)">212,50</text>
<text x="198.7" y="152.5" transform="rotate(-90 198.7 152.5)">475</text>
<text x="10.7" y="175.1" transform="rotate(-90 10.7 175.1)">635</text>
<text x="16.7" y="175.1" transform="rotate(-90 16.7 175.1)">515</text>
<text x="21.7" y="175.1" transform="rotate(-90 21.7 175.1)">395</text>
<text x="140.8" y="174" transform="rotate(-90 140.8 174)">50</text>
<text x="50.4" y="197.3">40</text>
<text x="68.6" y="197.3">156</text>
<text x="91.1" y="197.3">50</text>
<text x="102.9" y="197.3">68</text>
<text x="114.6" y="197.3">50</text>
<text x="126.4" y="197.3">137</text>
<text x="151.7" y="197.3">50</text>
<text x="163.7" y="197.3">68</text>
<text x="175.9" y="197.3">50</text>
<text x="188.8" y="197.3">156</text>
<text x="215.5" y="197.3">40</text>
<text x="140.8" y="213" transform="rotate(-90 140.8 213)">212,50</text>
<text x="140.8" y="225.4" transform="rotate(-90 140.8 225.4)">40</text>
<text x="138.4" y="244.2">745</text>
<text x="138.4" y="249.2">865</text>
<text x="138.5" y="255.2">985</text>
<text x="137.4" y="261.2">1065</text>
</g>
<g font-size="3.5">
<text x="379" y="107.3">1</text>
<text x="378.7" y="121.8">3</text>
<text x="391.6" y="121.8">4</text>
<text x="260.5" y="175.7">5</text>
<text x="273" y="176">1</text>
<text x="394.7" y="194.2">5</text>
<text x="380.2" y="252.8">80400100001 -10</text>
<text x="265.5" y="268.1">2</text>
<text x="276.5" y="267.5">4</text>
<text x="288" y="267.6">3</text>
<text x="349.3" y="268.1">7</text>
<text x="363.9" y="267.8">6</text>
</g>
<g font-size="3.2">
<text x="272.9" y="272.3">80400100002</text>
<text x="330" y="272.2">-</text>
<text x="272.9" y="276.3">KESME ÜST SABİT BLOK</text>
<text x="273.7" y="280.3">/</text>
<text x="351.8" y="280">Platina Sac</text>
<text x="273.7" y="284.4">/ HRC</text>
<text x="351.9" y="284.3">..</text>
<text x="351.8" y="288.3">455319.89</text>
</g>
<g font-size="2.8">
<text x="383" y="272.2">Ü.Adet:</text>
<text x="330.9" y="280.3">Hammadde Adı:</text>
<text x="383.3" y="276">Vers.:</text>
<text x="331.4" y="284.3">Sip. Ölçüsü:</text>
<text x="257.6" y="288.3">SON KAYIT:</text>
<text x="283" y="288.3">20 Mart 2024 Çarşamba 22:22:25</text>
<text x="331.6" y="288.3">Ağırlık:</text>
</g>
<g font-size="2.6">
<text x="385.2" y="279.9">GENEL TOLERANS</text>
<text x="383.5" y="284">DIN 7168 m T</text>
<text x="383.6" y="288.1">ÖLÇEK</text>
<text x="396.9" y="288.1">1:1</text>
<text x="405.8" y="288.1">A4</text>
</g>
<g font-size="2.5">
<text x="257.9" y="272">Parça Kodu:</text>
<text x="320.5" y="272">Ü.Kodu:</text>
<text x="257.6" y="280">Kaplama Şekli:</text>
<text x="257.6" y="276">Parça Adı:</text>
<text x="257.6" y="284.1">Isıl İşlem:</text>
<text x="6.1" y="291.6">F:\CAD2_TASARIM_MUSTERI (150Gb) - Backup\4\75_TCPK_TECKPAK_KENYA\5001\</text>
</g>
</svg>
